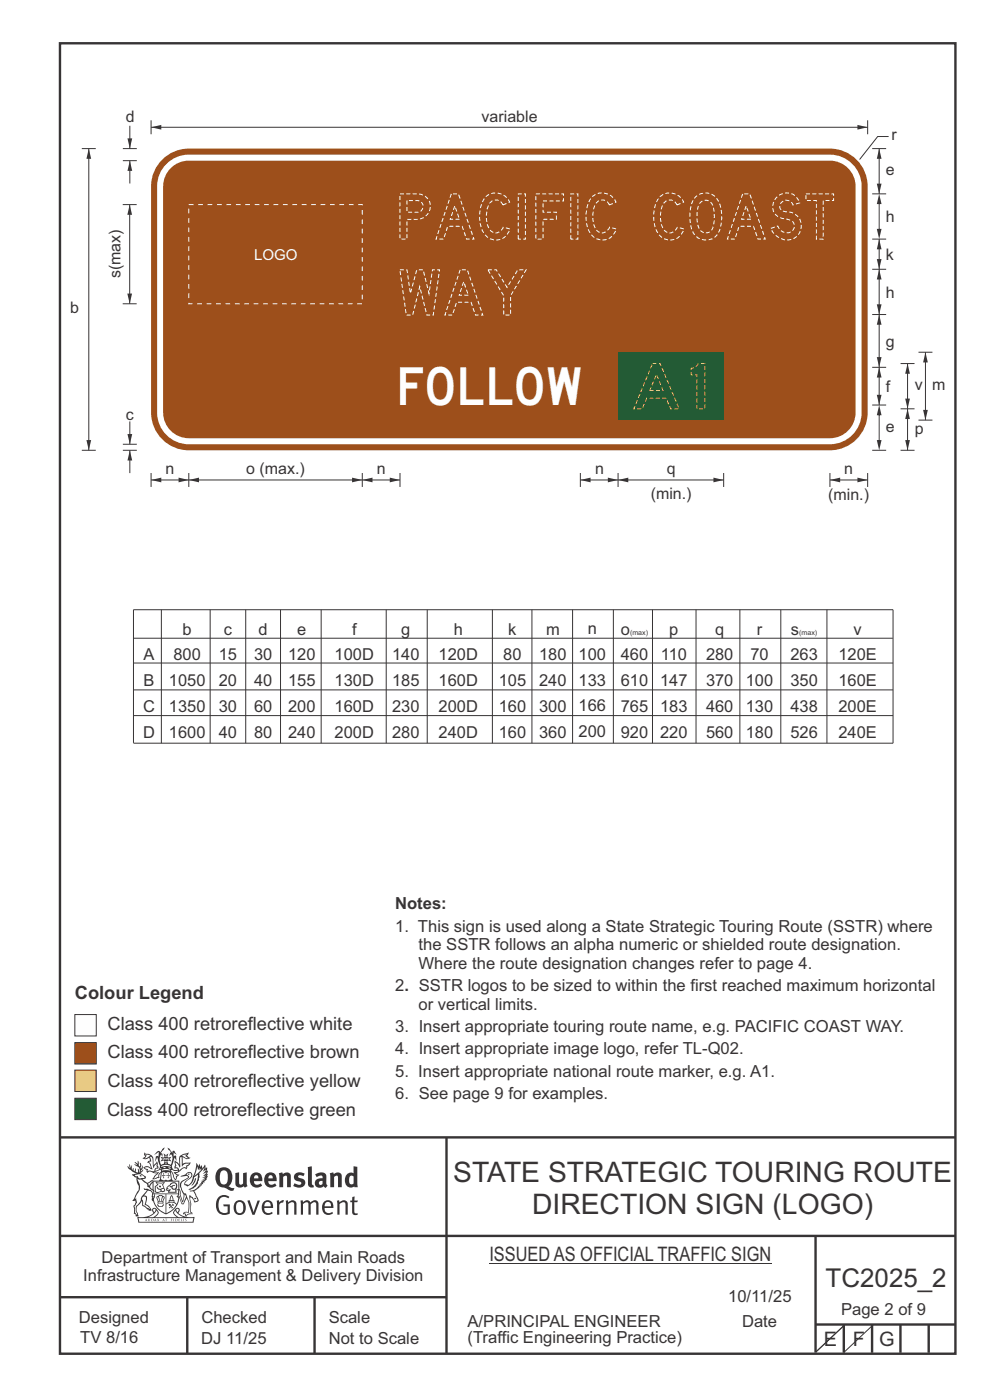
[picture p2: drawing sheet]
<svg xmlns="http://www.w3.org/2000/svg" width="210mm" height="297mm" viewBox="0 0 210 297" stroke-linecap="round" stroke-linejoin="round" font-family="sans-serif">
<path d="M12.7 9.2h190v278h-190zM12.7 241.3h190M94.7 241.4v45.8M12.7 275.2h82M12.7 262.2h190.1M39.7 275.2v12M66.7 275.2v12M173 262.1v24.9" fill="none" stroke="#373435" stroke-width=".51"/>
<g fill="#373435">
<path d="M47 248.4a2.55 2.55 0 0 0 0 2.7l.3 .2a.81 .81 0 0 0 1-1v-.5a1.04 1.04 0 0 0-1.1-1.5zM46.3 248.1a1.82 1.82 0 0 1 2.1-.2 1.82 1.82 0 0 1 .9 1.8 2.29 2.29 0 0 1-.8 2l.7 .3h.5l-.2 .6a2.87 2.87 0 0 1-2-.7 2.12 2.12 0 0 1-1.7-3.1z" fill-rule="evenodd"/>
<path d="M49.9 248.9l.8-.2v2a.46 .46 0 0 0 .3 .6 .46 .46 0 0 0 .6-.3v-2.1l.7-.2v2.4l.2 .5-.5 .3-.3-.3a1.02 1.02 0 0 1-1.2 .3 1.02 1.02 0 0 1-.6-1.1z" fill-rule="evenodd"/>
<path d="M54 249.5l-.1 .5h.9a.49 .49 0 0 0-.2-.6 .49 .49 0 0 0-.6 .1zM53.4 249.1a1.34 1.34 0 0 1 1.6-.2 1.34 1.34 0 0 1 .6 1.5v.2h-1.7a.77 .77 0 0 0 .5 .8 .77 .77 0 0 0 .9-.4l.3 .5a1.59 1.59 0 0 1-2 .2 1.59 1.59 0 0 1-.5-2.1z" fill-rule="evenodd"/>
<path d="M57 249.5l-.1 .5h1a.49 .49 0 0 0-.2-.6 .49 .49 0 0 0-.7 .1zM56.4 249.1a1.34 1.34 0 0 1 1.6-.2 1.34 1.34 0 0 1 .7 1.5v.2h-1.8a.77 .77 0 0 0 .5 .8 .77 .77 0 0 0 .9-.4l.4 .5a1.59 1.59 0 0 1-2.1 .2 1.59 1.59 0 0 1-.5-2.1z" fill-rule="evenodd"/>
<path d="M59.2 248.9l.7-.2 .1 .4a.95 .95 0 0 1 1-.3 .95 .95 0 0 1 .7 .8v2.3h-.8v-2.3a.46 .46 0 0 0-.8 .1v2.2h-.8z" fill-rule="evenodd"/>
<path d="M62.6 249.1a1.75 1.75 0 0 1 2-.1l-.2 .5-.6-.2a.43 .43 0 0 0-.6 .3l.4 .3a1.04 1.04 0 0 1 1.2 1.1 1.04 1.04 0 0 1-1.4 1l-1.2-.4 .3-.6 1 .4 .4-.4a.88 .88 0 0 0-1-.5l-.4-.2-.1-.4z" fill-rule="evenodd"/>
<path d="M65.3 247.6l.8-.2 .1 3.8 .3 .2 .1 .4a.88 .88 0 0 1-1 0 .88 .88 0 0 1-.3-1z" fill-rule="evenodd"/>
<path d="M67.8 250.6a.43 .43 0 0 0-.1 .7 .43 .43 0 0 0 .7-.1v-.7zM66.8 249.1a1.7 1.7 0 0 1 2.4 .1v1.9l.3 .4-.4 .5-.5-.4a1.03 1.03 0 0 1-1.7-.1 1.03 1.03 0 0 1 .8-1.5h.7v-.4a.8 .8 0 0 0-1.2 .1z" fill-rule="evenodd"/>
<path d="M70 248.9l.7-.2 .1 .4a.95 .95 0 0 1 1-.3 .95 .95 0 0 1 .7 .8v2.3h-.8v-2.3a.46 .46 0 0 0-.8 .1v2.2h-.8z" fill-rule="evenodd"/>
<path d="M74.3 249.5a1.48 1.48 0 0 0 0 1.7h.5l.2-.1v-1.5l-.3-.2zM75 247.4l.8 .1 .1 4.4h-.7l-.1-.2a1.26 1.26 0 0 1-1.4 0 1.26 1.26 0 0 1-.5-1.3 1.29 1.29 0 0 1 .4-1.4 1.29 1.29 0 0 1 1.4-.1z" fill-rule="evenodd"/>
<path d="M46.4 253.9a1.72 1.72 0 0 1 2.3 0l-.3 .3a1.24 1.24 0 0 0-1.4-.2 1.24 1.24 0 0 0-.6 1.4 1.49 1.49 0 0 0 1.2 1.9l.7-.1v-1.3h-.8l-.1-.4h1.3v1.9a1.93 1.93 0 0 1-2.2 0 1.93 1.93 0 0 1-.7-2.2l.2-.8z" fill-rule="evenodd"/>
<path d="M50.4 255.1a1.65 1.65 0 0 0 .2 2.2 .99 .99 0 0 0 1-1.4 .78 .78 0 0 0-.4-.8 .78 .78 0 0 0-.8 0zM50 254.9a1.33 1.33 0 0 1 1.6-.1 1.33 1.33 0 0 1 .5 1.4 1.31 1.31 0 0 1-1.3 1.6 1.31 1.31 0 0 1-1.2-1.6v-.6z" fill-rule="evenodd"/>
<path d="M52.5 254.7l.4-.1 .9 2.6 .8-2.5h.5l-1.1 3h-.5z" fill-rule="evenodd"/>
<path d="M56.3 255.2l-.2 .7h1.3a.7 .7 0 0 0-.3-.8 .7 .7 0 0 0-.8 .1zM55.9 255a1.22 1.22 0 0 1 1.5-.2 1.22 1.22 0 0 1 .5 1.5h-1.8a.93 .93 0 0 0 .5 1 .93 .93 0 0 0 1.1-.2l.2 .3a1.43 1.43 0 0 1-1.8 .1 1.43 1.43 0 0 1-.6-1.7z" fill-rule="evenodd"/>
<path d="M58.7 254.7l.4-.1 .1 .5 .4-.4 .6-.1-.2 .5a.66 .66 0 0 0-.8 .7v1.9h-.4z" fill-rule="evenodd"/>
<path d="M60.6 254.7l.4-.1 .1 .5a.94 .94 0 0 1 1-.5 .94 .94 0 0 1 .8 .8v2.3h-.5l-.1-2.5a.81 .81 0 0 0-1.2 .3v2.2h-.4z" fill-rule="evenodd"/>
<path d="M63.7 254.7l.5-.1 .1 .5 .4-.3a.78 .78 0 0 1 1.1 .3 .9 .9 0 0 1 1-.5 .9 .9 0 0 1 .8 .8v2.3h-.5l-.1-2.5a.67 .67 0 0 0-1.1 .3v2.2h-.5v-2.4l-.4-.3-.7 .4v2.3h-.5z" fill-rule="evenodd"/>
<path d="M69 255.2l-.1 .7h1.3a.7 .7 0 0 0-.3-.8 .7 .7 0 0 0-.9 .1zM68.7 255a1.22 1.22 0 0 1 1.5-.2 1.22 1.22 0 0 1 .5 1.5h-1.8a.93 .93 0 0 0 .4 1 .93 .93 0 0 0 1.2-.2l.1 .3a1.44 1.44 0 0 1-1.7 .1 1.44 1.44 0 0 1-.6-1.7z" fill-rule="evenodd"/>
<path d="M71.4 254.7l.5-.1 .1 .5a.94 .94 0 0 1 1-.5 .94 .94 0 0 1 .8 .8v2.3h-.5l-.1-2.5a.81 .81 0 0 0-1.2 .3v2.2h-.4z" fill-rule="evenodd"/>
<path d="M74.7 253.9l.5-.1v.9h.7l-.1 .3h-.6v2.2l.1 .2h.5l.1 .3a.75 .75 0 0 1-1.2-.6v-2.1h-.4v-.3h.4z" fill-rule="evenodd"/>
<path d="M30.8 244.9l1.1 .3-.9 .5h-.4l.6-.5zM31.8 245.4h.2a2.44 2.44 0 0 1 .4 1.9l.1 .5 .7-1-.1 .6 .3 .3a.57 .57 0 0 0-.6 .7l-1-.1-.5 .2 .2-.5-.8-.3 .7-.1 .9 .5 .1-.1-.6-1.3-.2-.2h.5zM30.7 244.4l-.1 .5 .2 .4-.6 .4a1.04 1.04 0 0 0 1.4-.1l.2 .6-.3 .1-.2 .4a.94 .94 0 0 1 .8 1.1l-.2-.1a1.16 1.16 0 0 0-1.5-.1l.3 .4 .4 .2 .1 .5 .2 .1 .1-.2a.94 .94 0 0 1 1.1 .2l.8 .1-1.2 1.2a1.13 1.13 0 0 0 1.2-.2l.4-.1-.1-.4 .5-.8a.83 .83 0 0 0-.6 1.1l-.3-.1-.7 .4 1.1-1.4-.5 .1-.5-.1 1.3-.5-.1-.1-.9 .4v-.3l.2-.2 .3 .1 .1-.3-.2-.4v-.6l-.1-.4-.7 1v-.7a1.42 1.42 0 0 0-1.6-1.8z" fill-rule="evenodd"/>
<path d="M38.5 245.2l.5-.2 .7-.1-.6 .3 .8 .5h-.3zM38.3 245.5l.2-.1 .1 2a1.69 1.69 0 0 1 1.6-.6l-.8 .5 .1 .5a1.1 1.1 0 0 0-1.5 .6l-.1-.5-.2-.2h-.5l.3-.4-.3-.7a1.42 1.42 0 0 1 .8 1.1l.2-.1zM37.1 246.2l.1 1-.2 .3 .1 .4h.5l.1 .2a.96 .96 0 0 1-1.1-.1l-.1 .1a1.06 1.06 0 0 0 1.3 .2v.1a.72 .72 0 0 1-1 .2l.3 .5 .6 .2-.4 .2-.1 .6-.2-.3-.4-1.1-.4-.4 .4 .9a1.54 1.54 0 0 0 .7 1.2l.2-.3a.58 .58 0 0 1 .4-.8l.2-.1h-.3l-.5-.3 .9-.5a.93 .93 0 0 1 1.2-.5v.2l.2-.2 .1-.5a.99 .99 0 0 0 .7-.8l-1.3 .1-.3 .2-.1-1.4 .9 .4 .9-.3h-.4l-.5-.4 .4-.7-.6 .2a1.46 1.46 0 0 0-1.4 2.1v.4l-.2-.4z" fill-rule="evenodd"/>
<path d="M35.6 248.9l.2 .1-.1 .3 .4 .1h-.4v.6l-.1-.6h-.3l.3-.1z" fill-rule="evenodd"/>
<path d="M34.6 248.9l.2 .1v.3l.3 .1h-.3l-.1 .6v-.6h-.4l.4-.1z" fill-rule="evenodd"/>
<path d="M34.3 248.8a.57 .57 0 0 1 .9 .2 .57 .57 0 0 1 .9-.2l.2 1.4h-.2a.57 .57 0 0 1-.9 0 .69 .69 0 0 1-1.1 0zM34.2 248.1l-.3 2.1-.2 .4h3l-.2-.4-.3-2.1h-.2v.2l-.8-.1-.8 .1v-.2z" fill-rule="evenodd"/>
<path d="M34.2 252.4a.3 .3 0 0 0 .6 0 .3 .3 0 0 0-.6 0zM33.3 250.9l.3 .3-.3 .4a.79 .79 0 0 0 0 1.3l.8-.2-.1-.3a.55 .55 0 0 1-.7-.6l.1-.1 .2 .3 .3 .2 .8-.2-.4-.7 .4-.4-.7 .2zM33 250.7l1.1 .2 .9-.2-.4 .6 .4 1.2a.56 .56 0 0 1-.8 .3l-.2 .1a.73 .73 0 0 1-.9 .1 .73 .73 0 0 1-.3-1v-.4l.6-.4z" fill-rule="evenodd"/>
<path d="M35.6 251.8l.7-.4a.58 .58 0 0 1 1-.1 .58 .58 0 0 1-.4 .9l-.3-.3a.43 .43 0 0 1 .6-.4 .57 .57 0 0 0-.8 .2l-.2-.1-.3 .1 .4 .2a.55 .55 0 0 0 .9 .4v.5h-1.3l.3-.4-.1-.1-.6 .1 .2-.3-.2-.1zM35.4 251.8l-.1 .2a.39 .39 0 0 0 .2 .6h.3l-.2 .4h1.9l-.1-.8a.86 .86 0 0 0-.1-1.3 .86 .86 0 0 0-1.3 .4z" fill-rule="evenodd"/>
<path d="M36 254.8h.8v.2h-.8zM36.4 253.8l.2 .8h-.4zM36.4 253.5l-.3 .5-.1 .6h-.2v.4l-.7 .4 .2 .1a1.48 1.48 0 0 1 2.1 .2l.2-.1-.6-.5v-.5h-.2l-.1-.6z" fill-rule="evenodd"/>
<path d="M35.8 255.4l.4 .1 .1 .3 .3-.2-.2-.2a.38 .38 0 0 1 .5 .5l-.2-.2-.3 .2 .3 .2-.3 .3-.1-.4-.4 .4-.1-.2 .4-.3-.1-.1-.2 .1z" fill-rule="evenodd"/>
<path d="M34.5 254h.2v.2l-.2 .6h-.2zM33.6 255.3h.9v.2a.55 .55 0 0 1-.8 .4v-.2l-.2-.1zM33.4 254h.2l.2 .8h-.2zM33.6 255l.8-.1 .1 .2h-.8zM33.8 253.7h.5l-.2 1.1h-.1zM33.3 253.8l-.1 .3 .3 1.1a.48 .48 0 0 0-.1 .6 .48 .48 0 0 0 .5 .2h.5a.49 .49 0 0 0 .2-.8l.3-1.1-.1-.3a1.42 1.42 0 0 0-1.5 0z" fill-rule="evenodd"/>
<path d="M33.7 251.5l.4 .1 .1 .3h-.3z" fill-rule="evenodd"/>
<path d="M41.3 250.1l.3-.2-.2 .8-.6 .8h-.2l.5-.7z" fill-rule="evenodd"/>
<path d="M39.7 249l.3-.2 .5 .2a.88 .88 0 0 1-.6 1.1 1.22 1.22 0 0 0-.8 1.3l.5 .2a.72 .72 0 0 0 .9-.4l.5-.8 .2-.6 .8-.6v.2a2.85 2.85 0 0 1-2 2.9l.1 .1a2.13 2.13 0 0 0 1.9-1.5v-.3a2.01 2.01 0 0 0 .3-1.7l1.1-1.3-.4 1 .7-.5-.7 1 .8-.4-.8 .8 .7-.2-.9 .6 .8-.1-.8 .4h.7l-.8 .3 .3 .2h-.4l.2 .3h-.4l.2 .3h-.4l.1 .2h-.1a2.16 2.16 0 0 1-2 1.1l.1 .2 .4-.1a.76 .76 0 0 1 .7 .8l.5 1.2-.6 .2a1.45 1.45 0 0 0-1.1-1.3l.2 1.8-.1 1.8 .4 .3a1.07 1.07 0 0 0-1.2 .4v-.3l-.5-.2a.87 .87 0 0 1 1.1-.1v-.7a4.4 4.4 0 0 0-.6-3.1l-.1-.3h-.2a2.16 2.16 0 0 1-.7-2.2l.3-.4 1.2-.7a.55 .55 0 0 0-.4-.8zM37.8 252.4a.76 .76 0 0 1 .3 1.1l.6 1.6 .4-1.7 .2 .1a.61 .61 0 0 1-.1 .9l-.3 .8-.2 .1-.7-1.6-.3 .1a1.18 1.18 0 0 0 .1-1.4zM41.8 247.5l.2 .7 .3-.5v.6l.4-.5a1.9 1.9 0 0 1-1.2 1.4l-.3 .3zM38.2 249.6l1.4-.2 .2 .2v.3l-.5 .2a1.26 1.26 0 0 0-.9 1.9l.2 .7a1.84 1.84 0 0 1 .1 2.1l-.4-1.4a.96 .96 0 0 0-.4-1.2l-.4 .2a.78 .78 0 0 1 0 1.3l.1 .3h.4l.4 1.1a.38 .38 0 0 0 .2 .4 .38 .38 0 0 0 .4-.1l.6-1.2a2.94 2.94 0 0 1 .4 2.5l-.1 .4h-.8l-.3 .4v.2l.4-.1 .1 .4 .2 .1a1.02 1.02 0 0 1 1.3-.5v-.4l-.3-.1 .1-1.8-.3-1.3h.1a1.14 1.14 0 0 1 .8 1 .63 .63 0 0 0 .8-.2 .63 .63 0 0 0-.2-.9l-.6-1.2 .9-.6 .2-.4h.3l-.1-.2h.4l-.1-.3h.3l-.1-.3 .5-.1-.2-.2 .6-.4v-.2h-.2l.4-.5h-.3l.3-.5-.4 .1 .4-.5v-.3l-.3 .2 .2-.7-.1-.2-.4 .3v-.8l-.6 .8-.2-.8-.2 .5-.3-.7-.1 .6-.5-.8-.1 1.4-.6 1.8a1.81 1.81 0 0 1-1 1.5l-.6-.2a1.75 1.75 0 0 1 1.1-1.2 .75 .75 0 0 0 .1-1.3 .75 .75 0 0 0-1.2 .4z" fill-rule="evenodd"/>
<path d="M41.2 254.1h.3l.2 .2-.4 .1z" fill-rule="evenodd"/>
<path d="M29.4 258.4h11.6l-.1 .8h-11.4zM31.3 258.2l.5-.1a2.48 2.48 0 0 0 1.4-1.3l.3 .5-.5 .6-.5 .3zM32.5 256.6l.3-.2 .2 .1-.3 .7zM37.2 256.8a2.65 2.65 0 0 0 1.8 1.4h-1.1l-.5-.3-.5-.6zM37.4 256.5l.2-.1 .3 .2-.3 .6zM29.2 258.2l.1 1.2h11.8l.2-1.1-.2-.1a4.1 4.1 0 0 1-3.3-.9l.3-.4-.1-.6a1.06 1.06 0 0 0-1.3 1l.2 .4 .6 .5h-4.7l.3-.1a.84 .84 0 0 0 .6-.8 .84 .84 0 0 0-.5-.8l-.3-.2h-.5l-.1 .6 .3 .4a4.2 4.2 0 0 1-3.4 .9z" fill-rule="evenodd"/>
<path d="M31 258.7l.1 .2h-.2zM31 258.5l-.3 .6 .4-.2 .2 .2z" fill-rule="evenodd"/>
<path d="M31.3 258.6h.3v.4a.25 .25 0 0 0 .2-.1 .25 .25 0 0 0-.1-.3h.1a.29 .29 0 0 1 0 .4 .29 .29 0 0 1-.4 0 .29 .29 0 0 1 0-.4z" fill-rule="evenodd"/>
<path d="M32.2 258.6a.22 .22 0 0 1 .3 .2 .22 .22 0 0 1-.3 .2zM32 258.6l.1 .4a.33 .33 0 0 0 .4 0 .33 .33 0 0 0 0-.4 .33 .33 0 0 0-.5 0z" fill-rule="evenodd"/>
<path d="M32.9 258.7l.1 .2h-.2zM32.9 258.5l-.2 .6 .3-.2 .2 .2z" fill-rule="evenodd"/>
<path d="M33.3 258.6h.2l.1 .1 .2-.1-.2 .2 .2 .3-.3-.3-.1 .3h-.1l.2-.3z" fill-rule="evenodd"/>
<path d="M34.7 258.7l.1 .2h-.2zM34.7 258.5l-.3 .6 .4-.2 .2 .2z" fill-rule="evenodd"/>
<path d="M35 258.5h.5l-.2 .1v.5h-.2l.1-.5z" fill-rule="evenodd"/>
<path d="M36.2 258.6l.3-.1-.1 .1v.2h.1h-.1v.3h-.2z" fill-rule="evenodd"/>
<path d="M36.7 258.6h.2v.5h-.2z" fill-rule="evenodd"/>
<path d="M37.3 258.6a.22 .22 0 0 1 .3 .2 .22 .22 0 0 1-.3 .2zM37.1 258.6v.4a.33 .33 0 0 0 .5 0 .33 .33 0 0 0 0-.4 .33 .33 0 0 0-.5 0z" fill-rule="evenodd"/>
<path d="M37.8 258.6l.4-.1-.2 .1v.2h.1h-.1v.2l.2 .1h-.4z" fill-rule="evenodd"/>
<path d="M38.4 258.6h.2l-.1 .4 .2 .1h-.3z" fill-rule="evenodd"/>
<path d="M38.9 258.6h.2v.5h-.2z" fill-rule="evenodd"/>
<path d="M39.3 258.6h.2h-.1l.2 .3-.2 .2-.1-.1v-.1l.2 .1z" fill-rule="evenodd"/>
<path d="M34.2 247.4a1.51 1.51 0 0 1 2 .2 2.67 2.67 0 0 0-2.1 0zM35.7 247.6l.4 .1 .1 .3-.4-.1zM34.6 247.6h.5l.1 .2h-.4zM34 247.8l.3 .2h-.3zM34.9 246.9l.3-.2 .3 .2zM34.9 245.6l.2 .1v.3h-.2zM35 245.1l.2 .2 .2-.2-.1 .3h-.2zM35.1 246.3h.2l.1 .4-.2-.2-.2 .2zM35.3 245.7l.2-.1v.4h-.2zM34.4 245.7h.3l.1 .3-.4 .1 .2-.2zM35.7 245.7h.3l-.2 .2 .2 .2-.4-.1zM32.7 244.9l1-.5-.1 1-.2-.2-.3 .2-.3 1.1 .5-1 .3 .9a1.84 1.84 0 0 1 .2 1.7l.4 .1a2.48 2.48 0 0 1 2.2 0l.2-.2-.2-.7 .7-1.8 .4 .7-.2-1-.2-.1-.2 .3v-.9l.6 .4-.6-.8-.3 .1-.1 .4-.5-.9-.5-.3 .2 .5 .6 .5-.5 .8 .4-.4a2.06 2.06 0 0 1 0 2.3l-.5-.2-.2-.6 .1-.1 .8 .2-.4-.5 .4-.5-.7 .2-.2-.2 .2-.7-.5 .4-.5-.4 .2 .7-.2 .2-.7-.2 .4 .5-.4 .5 .8-.2 .1 .1-.2 .6-.5 .2a2.02 2.02 0 0 1 0-2.2l.3 .5-.1-.7-.3-.1 .8-1.2-.4 .3-.5 .8-.2-.3a.8 .8 0 0 0-.8 .5z" fill-rule="evenodd"/>
<path d="M29.2 250.1l.3 .1a.61 .61 0 0 1 .8 .4l.3 .2a.8 .8 0 0 1 .6 1l.4 .1 .5 .5a1 1 0 0 1 .5 1.1l-.1 .7v-.5h-.1a.96 .96 0 0 0-.8-1.3l-.2-.2h-.7l-.1-.1-.1 .1 .1 .3h.6l-1.2 1.3-.2 1-.4 .6a1.33 1.33 0 0 0-.5 1.8l.2 .5a1.26 1.26 0 0 1-.5-1.5l-.1-.3a1.56 1.56 0 0 0 .4-1.7l-.3 .2 .2-.5a3.2 3.2 0 0 0 .7-3zM30.4 253.9h.4a2.06 2.06 0 0 1-.1 1.6l.7 .5 .4 .4-.6-.1-.8-.6-.1-.9a.51 .51 0 0 1 .1-.9zM28.6 249.3a1.52 1.52 0 0 1 2.1 .5l-1.1 .2-.2-.1-.1-.4h-.5zM27.5 247v.8l-.3-.4h-.1a3.1 3.1 0 0 0 1.9 1.6l-1 .1 .5 .6 .5 .1 .1 1.1a1.84 1.84 0 0 1-.3 2.5l-.4 .9-.3 .4 .2 .1 .4-.1 .1 .4-.2 .5-.3 .2 .1 1.7h.2l.3 .5 .1 .1 .4-.1-.1-.5a1.3 1.3 0 0 1-.1-1.7l.9-1 .1 1.1 .6 .2 .5 .5 .1-.1 .2 .3h.5a1.85 1.85 0 0 0-1.2-1.4l.1-.3a1.39 1.39 0 0 0 0-1.4l-.5-.1 .5-.5a.66 .66 0 0 1 .9-.4 .66 .66 0 0 1 .3 .9l-.1 .4 .2-.1v.2l-.1 .3 .2 .5 .1-.3a2.24 2.24 0 0 0 .1-2.2 .73 .73 0 0 1-.7-.7 .73 .73 0 0 1 .6-.7v-.2a.94 .94 0 0 0-.9 .8 .48 .48 0 0 1-.1-.6 .48 .48 0 0 1 .5-.2l.5-.3a.51 .51 0 0 0-.8 .2l-.5 .2-1-.8h.6l.2-.5-1.2-.7 .5-.5v-.3l-.5 .4 .1-.2a.69 .69 0 0 0 .2-1v.4l-.2 .3v-1.1l-.3-.2 .1 .6-.1 .2-.4-1.3v.7l-.6-.4 .5 .7-.6-.2 .3 .3a1 1 0 0 1 .7 1.4l-.2-.8v.9l-.5-.2v-.8l-.2 .7-.2-.1-.1-.6-.2 .4-.2-.2 .1-.7-.2 .5z" fill-rule="evenodd"/>
<path d="M29.6 249.4l.2-.1 .3 .2z" fill-rule="evenodd"/>
<path d="M32.4 250.5h5.6v2l-.2-.1v-1.7h-5.2v2.5h5.2v-.8l.1 .2-.1 1.1v-.3h-2.5v4a4.1 4.1 0 0 0 2.6-3.6l.1-.1a4 4 0 0 1-2.8 3.9 4.2 4.2 0 0 1-2.8-4.7l.1 1.2 .1-.1a3.8 3.8 0 0 0 2.5 3.4v-4h-2.5l-.2-.9z" fill-rule="evenodd"/>
<circle cx="40" cy="249.1" r=".17"/>
</g>
<g fill="none" stroke="#373435" stroke-width=".21">
<path d="M28.3 135.4h161.1M34.2 129.3v28.4M44.6 129.3v28.4M52.1 129.3v28.4M59.5 129.3v28.4M68.1 129.3v28.4M81.9 129.3v28.4M90.6 129.3v28.4M104.4 129.3v28.4M112.8 129.3v28.4M121.5 129.3v28.4M130.1 129.3v28.4"/>
<path d="M138.4 129.3v28.4M147.6 129.3v28.4M156.9 129.3v28.4M165.6 129.3v28.4M175.4 129.3v28.4M28.3 157.6v-28.3h161.1v28.4h-161.1M28.3 146.4h161.1M28.3 151.8h161.1M28.4 140.7h161"/>
</g>
<path d="M35 35.1a6.7 6.7 0 0 0-1.7 4.4v48a6.7 6.7 0 0 0 6.7 6.7h136.1a6.7 6.7 0 0 0 6.7-6.7v-48a6.7 6.7 0 0 0-6.7-6.7h-136.1a6.7 6.7 0 0 0-5 2.3zM36.2 35.7a5.4 5.4 0 0 0-1.6 3.8v48a5.4 5.4 0 0 0 5.4 5.5h136.1a5.4 5.4 0 0 0 5.4-5.5v-48a5.4 5.4 0 0 0-5.4-5.4h-136.1a5.4 5.4 0 0 0-3.8 1.6zM34.4 33.9a8 8 0 0 1 5.6-2.4h136.1a8 8 0 0 1 7.9 8v48a8 8 0 0 1-7.9 8h-136.1a8 8 0 0 1-8-8v-48a8 8 0 0 1 2.4-5.6z" fill-rule="evenodd" fill="#9d4f1b"/>
<path d="M131.1 74.7h22.4v14.4h-22.4z" fill-rule="evenodd" fill="#235b35"/>
<path d="M32 27h152" fill="none" stroke="#373435" stroke-width=".21"/>
<g fill="#373435">
<path d="M32 27l2.2-.5v1z"/>
<path d="M181.9 26.5l2.1 .5-2.1 .5z"/>
</g>
<path d="M184 25.5v3M196.3 74.7v14.4" fill="none" stroke="#373435" stroke-width=".21"/>
<g fill="#373435">
<path d="M196.3 74.7l.5 2.2h-1z"/>
<path d="M195.8 87h1l-.5 2.1z"/>
</g>
<path d="M185 31.5h3M188.5 29h-2.3l-3.9 4.8M185 41.1h3M185 57.1h3M185 50.7h3M185 77.9h3M185 66.7h3M192.5 77.1v9.6M194.8 74.7h3M185 95.5h3M185 85.9h3M194.8 89.1h3" fill="none" stroke="#373435" stroke-width=".21"/>
<g fill="#373435">
<path d="M192.5 77.1l.5 2.2h-1z"/>
<path d="M192 84.6h1l-.5 2.1z"/>
</g>
<path d="M191 77.1h3M191 86.7h3" fill="none" stroke="#373435" stroke-width=".21"/>
<path d="M186.5 85.9l.5 2.2h-1zM186.4 87.9h.2v5.7h-.2zM186 93.4h1l-.5 2.1z" fill="#373435"/>
<path d="M186.5 77.9v8" fill="none" stroke="#373435" stroke-width=".21"/>
<g fill="#373435">
<path d="M186.5 77.9l.5 2.2h-1z"/>
<path d="M186 83.8h1l-.5 2.1z"/>
</g>
<path d="M186.5 66.7v11.2" fill="none" stroke="#373435" stroke-width=".21"/>
<g fill="#373435">
<path d="M186.5 66.7l.5 2.2h-1z"/>
<path d="M186 75.8h1l-.5 2.1z"/>
</g>
<path d="M186.5 31.5v9.6" fill="none" stroke="#373435" stroke-width=".21"/>
<g fill="#373435">
<path d="M186.5 31.5l.5 2.2h-1z"/>
<path d="M186 39h1l-.5 2.1z"/>
</g>
<path d="M186.5 41.1l.5 2.2h-1zM186.4 43.1h.2v5.7h-.2zM186 48.6h1l-.5 2.1z" fill="#373435"/>
<path d="M186.5 57.1v9.6" fill="none" stroke="#373435" stroke-width=".21"/>
<g fill="#373435">
<path d="M186.5 57.1l.5 2.2h-1z"/>
<path d="M186 64.6h1l-.5 2.1z"/>
</g>
<path d="M186.5 50.7v6.4" fill="none" stroke="#373435" stroke-width=".21"/>
<g fill="#373435">
<path d="M186.5 50.7l.5 2.2h-1z"/>
<path d="M186 55h1l-.5 2.1z"/>
</g>
<path d="M40 43.4h36.8v21h-36.8z" fill="none" stroke="#fefefe" stroke-width=".21" stroke-dasharray="1 1" stroke-linecap="butt"/>
<path d="M32 25.5v3M131.1 101.8h22.4" fill="none" stroke="#373435" stroke-width=".21"/>
<g fill="#373435">
<path d="M131.1 101.8l2.2-.5v1z"/>
<path d="M151.3 101.3l2.2 .5-2.2 .5z"/>
</g>
<path d="M123.1 101.8h8M131.1 100.3v3M153.5 100.3v3" fill="none" stroke="#373435" stroke-width=".21"/>
<g fill="#373435">
<path d="M128.9 101.3l2.2 .5-2.2 .5z"/>
<path d="M123.1 101.8l2.2-.5v1z"/>
</g>
<path d="M27.5 43.4v21M123.1 100.3v3" fill="none" stroke="#373435" stroke-width=".21"/>
<g fill="#373435">
<path d="M27 62.3h1l-.5 2.1z"/>
<path d="M27.5 43.4l.5 2.2h-1z"/>
</g>
<path d="M26 64.4h3M27.5 89.4v4.8" fill="none" stroke="#373435" stroke-width=".21"/>
<path d="M27 92.1h1l-.5 2.1z" fill="#373435"/>
<path d="M26.1 95.5h2.9M26.1 94.2h2.9M27.5 95.5v4.9" fill="none" stroke="#373435" stroke-width=".21"/>
<path d="M27.5 95.5l.5 2.2h-1z" fill="#373435"/>
<path d="M27.5 26.7v4.8" fill="none" stroke="#373435" stroke-width=".21"/>
<path d="M27 29.4h1l-.5 2.1z" fill="#373435"/>
<path d="M26.1 34.1h2.9M26.1 31.5h2.9M27.5 34.1v4.8" fill="none" stroke="#373435" stroke-width=".21"/>
<path d="M27.5 34.1l.5 2.2h-1z" fill="#373435"/>
<path d="M32 101.8h8" fill="none" stroke="#373435" stroke-width=".21"/>
<g fill="#373435">
<path d="M32 101.8l2.2-.5v1z"/>
<path d="M37.9 101.3l2.1 .5-2.1 .5z"/>
</g>
<path d="M32 100.3v3M40 100.3v3M40 101.8h36.8" fill="none" stroke="#373435" stroke-width=".21"/>
<g fill="#373435">
<path d="M74.7 101.3l2.1 .5-2.1 .5z"/>
<path d="M40 101.8l2.2-.5v1z"/>
</g>
<path d="M176 101.8h8" fill="none" stroke="#373435" stroke-width=".21"/>
<g fill="#373435">
<path d="M176 101.8l2.2-.5v1z"/>
<path d="M181.9 101.3l2.1 .5-2.1 .5z"/>
</g>
<path d="M18.8 31.5v64M176 100.3v3M184 100.3v3" fill="none" stroke="#373435" stroke-width=".21"/>
<g fill="#373435">
<path d="M18.8 31.5l.5 2.2h-1z"/>
<path d="M18.3 93.4h1l-.5 2.1z"/>
</g>
<path d="M17.4 31.5h2.9M17.4 95.5h2.9M76.8 101.8h8" fill="none" stroke="#373435" stroke-width=".21"/>
<g fill="#373435">
<path d="M76.8 101.8l2.2-.5v1z"/>
<path d="M82.7 101.3l2.1 .5-2.1 .5z"/>
</g>
<path d="M26 43.4h3M191 95.5h3M192.5 86.7v8.8M76.8 100.3v3M84.8 100.3v3" fill="none" stroke="#373435" stroke-width=".21"/>
<g fill="#373435">
<path d="M192 93.4h1l-.5 2.1z"/>
<path d="M192.5 86.7l.5 2.2h-1z"/>
</g>
<path d="M173 281h29.7M179 281v6M185 281v6M191 281v6M197 281v6" fill="none" stroke="#373435" stroke-width=".51"/>
<path d="M179.2 281.1l-6.1 5.7" fill="none" stroke="#373435" stroke-width=".21"/>
<path d="M103.8 267.9h1v.2h-1z" fill-rule="evenodd" fill="#373435"/>
<path d="M104.8 268h58.8M185.2 281.1l-6.1 5.7" fill="none" stroke="#373435" stroke-width=".21"/>
<path d="M15.9 233h4.5v4.5h-4.5z" fill-rule="evenodd" fill="#235b35" stroke="#373435" stroke-width=".21"/>
<path d="M15.9 215.2h4.5v4.6h-4.5z" fill-rule="evenodd" fill="#fefefe" stroke="#373435" stroke-width=".21"/>
<path d="M15.9 221.2h4.5v4.5h-4.5z" fill-rule="evenodd" fill="#9d4f1b" stroke="#373435" stroke-width=".21"/>
<path d="M15.9 227h4.5v4.6h-4.5z" fill-rule="evenodd" fill="#ffd520" stroke="#373435" stroke-width=".21"/>
<g font-size="9.6" fill="#fefefe">
<text x="84.8" y="50.7">PACIFIC COAST</text>
<text x="84.8" y="66.8">WAY</text>
</g>
<text font-size="9.6" fill="#ffd520" x="134.5" y="86.7">A1</text>
<text font-size="8" fill="#fefefe" x="84.8" y="86">FOLLOW</text>
<g font-size="6" fill="#373435">
<text x="96.1" y="250.8">STATE STRATEGIC TOURING ROUTE</text>
<text x="112.9" y="257.5">DIRECTION SIGN (LOGO)</text>
</g>
<text font-size="5.5" fill="#373435" x="175.1" y="273">TC2025_2</text>
<g font-size="4.2" fill="#373435">
<text x="103.8" y="267.5">ISSUED AS OFFICIAL TRAFFIC SIGN</text>
<text x="174.7" y="285.6">E</text>
<text x="180.9" y="285.6">F</text>
<text x="186.5" y="285.6">G</text>
</g>
<g font-size="3.9" fill="#373435">
<text x="15.9" y="212">Colour Legend</text>
<text x="22.8" y="218.5">Class 400 retroreflective white</text>
<text x="22.8" y="224.5">Class 400 retroreflective brown</text>
<text x="22.8" y="230.6">Class 400 retroreflective yellow</text>
<text x="22.7" y="236.7">Class 400 retroreflective green</text>
</g>
<g font-size="3.5" fill="#373435">
<text x="38.7" y="134.6">b</text>
<text x="47.5" y="134.6">c</text>
<text x="54.9" y="134.6">d</text>
<text x="63.1" y="134.6">e</text>
<text x="74.7" y="134.6">f</text>
<text x="85.1" y="134.6">g</text>
<text x="96.2" y="134.6">h</text>
<text x="107.8" y="134.6">k</text>
<text x="115.8" y="134.6">m</text>
<text x="124.7" y="134.5">n</text>
<text x="131.7" y="134.6">o</text>
<text x="142" y="134.6">p</text>
<text x="151.7" y="134.6">q</text>
<text x="160.5" y="134.6">r</text>
<text x="167.8" y="134.6">s</text>
<text x="181.1" y="134.6">v</text>
<text x="30.5" y="140.1">A</text>
<text x="36.8" y="140.1">800</text>
<text x="46.4" y="140.1">15</text>
<text x="53.9" y="140.1">30</text>
<text x="61.1" y="140.1">120</text>
<text x="71" y="140.1">100D</text>
<text x="83.2" y="140.1">140</text>
<text x="93" y="140.1">120D</text>
<text x="106.8" y="140.1">80</text>
<text x="114.4" y="140.1">180</text>
<text x="122.7" y="140">100</text>
<text x="131.7" y="140.1">460</text>
<text x="140.2" y="140.1">110</text>
<text x="149.8" y="140.1">280</text>
<text x="159.2" y="140.1">70</text>
<text x="167.7" y="140.1">263</text>
<text x="177.9" y="140.1">120E</text>
<text x="30.5" y="145.6">B</text>
<text x="35.8" y="145.6">1050</text>
<text x="46.4" y="145.6">20</text>
<text x="53.9" y="145.6">40</text>
<text x="61.1" y="145.6">155</text>
<text x="71" y="145.6">130D</text>
<text x="83.2" y="145.6">185</text>
<text x="93" y="145.6">160D</text>
<text x="105.8" y="145.6">105</text>
<text x="114.4" y="145.6">240</text>
<text x="122.7" y="145.4">133</text>
<text x="131.7" y="145.6">610</text>
<text x="140" y="145.6">147</text>
<text x="149.8" y="145.6">370</text>
<text x="158.2" y="145.6">100</text>
<text x="167.7" y="145.6">350</text>
<text x="177.9" y="145.6">160E</text>
<text x="30.4" y="151">C</text>
<text x="35.8" y="151">1350</text>
<text x="46.4" y="151">30</text>
<text x="53.9" y="151">60</text>
<text x="61.1" y="151">200</text>
<text x="71" y="151">160D</text>
<text x="83.2" y="151">230</text>
<text x="93" y="151">200D</text>
<text x="105.8" y="151">160</text>
<text x="114.4" y="151">300</text>
<text x="122.7" y="150.9">166</text>
<text x="131.7" y="151">765</text>
<text x="140" y="151">183</text>
<text x="149.8" y="151">460</text>
<text x="158.2" y="151">130</text>
<text x="167.7" y="151">438</text>
<text x="177.9" y="151">200E</text>
<text x="30.4" y="156.5">D</text>
<text x="35.8" y="156.5">1600</text>
<text x="46.4" y="156.5">40</text>
<text x="53.9" y="156.5">80</text>
<text x="61.1" y="156.5">240</text>
<text x="71" y="156.5">200D</text>
<text x="83.2" y="156.5">280</text>
<text x="93" y="156.5">240D</text>
<text x="105.8" y="156.5">160</text>
<text x="114.4" y="156.5">360</text>
<text x="122.7" y="156.4">200</text>
<text x="131.7" y="156.5">920</text>
<text x="140" y="156.5">220</text>
<text x="149.8" y="156.5">560</text>
<text x="158.2" y="156.5">180</text>
<text x="167.7" y="156.5">526</text>
<text x="177.9" y="156.5">240E</text>
<text x="83.8" y="192.9">Notes:</text>
<text x="83.8" y="197.6">1. This sign is used along a State Strategic Touring Route (SSTR) where</text>
<text x="88.8" y="201.6">the SSTR follows an alpha numeric or shielded route designation.</text>
<text x="88.8" y="205.5">Where the route designation changes refer to page 4.</text>
<text x="83.8" y="210.3">2. SSTR logos to be sized to within the first reached maximum horizontal</text>
<text x="88.8" y="214.2">or vertical limits.</text>
<text x="83.8" y="218.9">3. Insert appropriate touring route name, e.g. PACIFIC COAST WAY.</text>
<text x="83.8" y="223.7">4. Insert appropriate image logo, refer TL-Q02.</text>
<text x="83.8" y="233.1">6. See page 9 for examples.</text>
<text x="83.8" y="228.4">5. Insert appropriate national route marker, e.g. A1.</text>
<text x="21.6" y="267.9">Department of Transport and Main Roads</text>
<text x="17.7" y="271.8">Infrastructure Management &amp; Delivery Division</text>
<text x="16.7" y="280.6">Designed</text>
<text x="42.7" y="280.6">Checked</text>
<text x="69.7" y="280.6">Scale</text>
<text x="99.2" y="281.5">A/PRINCIPAL ENGINEER</text>
<text x="154.5" y="276.2">10/11/25</text>
<text x="157.4" y="281.5">Date</text>
<text x="178.4" y="278.9">Page 2 of 9</text>
<text x="17" y="284.8">TV 8/16</text>
<text x="42.7" y="285.1">DJ 11/25</text>
<text x="69.7" y="285.2">Not to Scale</text>
<text x="99.2" y="285">(Traffic Engineering Practice)</text>
</g>
<g font-size="3.4" fill="#373435">
<text x="26.7" y="26">d</text>
<text x="102.2" y="25.9">variable</text>
<text x="189.1" y="29.7">r</text>
<text x="187.9" y="37.2">e</text>
<text x="187.9" y="47.1">h</text>
<text x="25.6" y="59" transform="rotate(-90 25.6 59)">s(max)</text>
<text x="187.9" y="55.1">k</text>
<text x="187.9" y="63.1">h</text>
<text x="14.9" y="66.3">b</text>
<text x="187.9" y="73.5">g</text>
<text x="187.9" y="83.2">f</text>
<text x="194" y="82.8">v</text>
<text x="197.7" y="82.8">m</text>
<text x="26.7" y="89.1">c</text>
<text x="187.9" y="91.6">e</text>
<text x="194" y="92">p</text>
<text x="35.1" y="100.5">n</text>
<text x="52.2" y="100.5">o (max.)</text>
<text x="79.9" y="100.5">n</text>
<text x="126.2" y="100.5">n</text>
<text x="141.4" y="100.5">q</text>
<text x="179.1" y="100.5">n</text>
<text x="138" y="106">(min.)</text>
<text x="175.7" y="106.1">(min.)</text>
</g>
<text font-size="3.2" fill="#fefefe" x="53.9" y="55.1">LOGO</text>
<g font-size="1.5" fill="#373435">
<text x="133.6" y="134.6">(max)</text>
<text x="169.5" y="134.6">(max)</text>
</g>
</svg>
